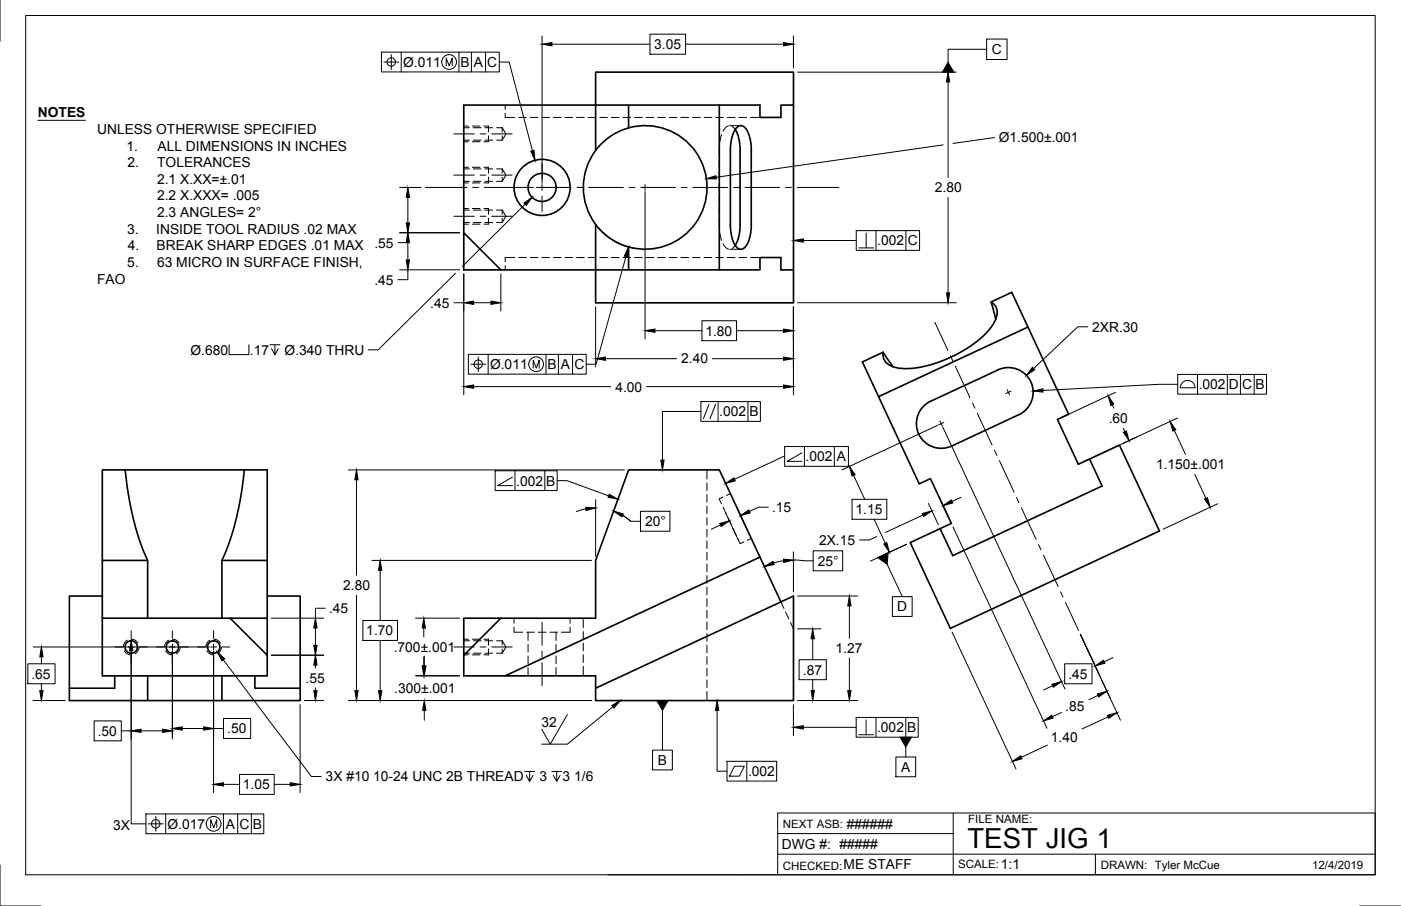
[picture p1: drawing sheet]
<svg xmlns="http://www.w3.org/2000/svg" width="432mm" height="279mm" viewBox="0 0 432 279" stroke-linecap="round" stroke-linejoin="round" font-family="sans-serif">
<!-- layer: Visible -->
<g fill="none" stroke="#000" stroke-width=".51">
<path d="M183.6 32.4h10.1v7.1a19.2 19.2 0 0 0-10.1 6.9zM183.6 32.4v-10.2h61v10.2h-3.9v3.8h-6.5v-3.8h-40.5M183.6 32.4h-40.7v39.4M193.8 39.4a19.1 19.1 0 0 1 24.1 18.4 19.1 19.1 0 0 1-24.1 18.4M221.7 32.4v50.8M226.6 39.9a12.4 12.4 0 0 1 1.5 6.5M226.9 39.6a1.86 1.86 0 0 1 1.9-.8 1.86 1.86 0 0 1 1.4 1.4l1 2.7 .3 2.2 .1 24.1a10 10 0 0 1-2.2 7.3 1.9 1.9 0 0 1-3-1.1l-.9-2.6-.4-2.3v-24.1l.4-3.5 .6-1.9zM244.6 32.4v50.8M183.6 46.4a19.1 19.1 0 0 0 0 22.8M228.1 46.4v22.9M142.9 71.8l11.5 11.4h-11.5zM183.6 69.3a19.2 19.2 0 0 0 10.1 6.9v7"/>
<path d="M183.6 69.3v24.1h61v-10.2M228.1 69.2a12.4 12.4 0 0 1-1.5 6.5M154.4 83.2h79.8v-3.8h6.5v3.8h3.9M305.5 93.1a4 4 0 0 1 1.3 5.6 26.1 26.1 0 0 1-11.6 10.4 35.2 35.2 0 0 1-17.2 4.5 6 6 0 0 1-5.7-3.2l-.1-1.8M306.9 98.4l-1.4-5.3 6.3-3 17.6 37.6-3.5 1.6 6.5 13.9 12.6-5.9 12.4 26.4-64.5 30.1-12.4-26.5 9.3-4.3 3.8 8.3 46.1-21.4-3.9-8.3M272.2 108.6l3.1 4.5M272.2 108.6l-6.4 3 17.5 37.6 3.5-1.6 6.4 13.8-3.4 1.6M307.6 114.1a7.6 7.6 0 0 1 10.1 3.7 7.6 7.6 0 0 1-3.7 10.1l-20.7 9.7a7.6 7.6 0 0 1-10.1-3.7 7.6 7.6 0 0 1 3.7-10.2l20.7-9.6M316.8 100.9l-46 21.4M38.6 144.9h36.7M75.3 144.9a87.2 87.2 0 0 1-6.9 27.9v17.8M75.3 144.9h7.1v45.7"/>
<path d="M31.5 172.8v-27.9h7.1a87.2 87.2 0 0 0 6.9 27.9M68.4 172.8h14M234.2 171.8l-12.5-26.9h-27.9l-10.2 27.9v17.8h-29.2M31.5 190.6v-17.8h14v17.8M31.5 183.8h-10.1v28.4h13.9v-3.8M31.5 190.6v17.8h50.9v-6.3M31.5 190.6h39.4M70.9 190.6h11.5v11.5zM82.4 183.8h10.1v28.4M240.7 185.6l-6.5-13.8-78.5 36.6M45.5 208.4v7.6h-24.1v-3.8M68.4 208.4v7.6h-22.9"/>
<path d="M78.5 208.4v3.8h14v3.8h-24.1M142.9 202.1l11.5-11.5h-11.5v17.8h40.7v7.6h61v-32.2l-61 28.4"/>
<circle cx="167.1" cy="57.8" r="8.6"/>
<circle cx="167.1" cy="57.8" r="4.3"/>
<circle cx="40.4" cy="199.5" r="1.92"/>
<circle cx="53.1" cy="199.5" r="1.92"/>
<circle cx="65.9" cy="199.5" r="1.92"/>
</g>
<!-- layer: Hidden -->
<g fill="none" stroke="#000" stroke-width=".31">
<path d="M142.9 39.4h1.8M145.9 39.4h2.4M149.5 39.4h2.3M150.6 38.9v1.8M153 39.4h1.8M154.8 39.4v1.3M154.8 39.4l1.1 1.9-1.1 1.9M155.7 34.9v1.3h2.9M155.7 32.4v1.3M159.9 36.2h2.3M163.4 36.2h2.4M167 36.2h2.4"/>
<path d="M170.6 36.2h2.3M174.1 36.2h2.4M177.7 36.2h2.4M181.3 36.2h2.4M184.8 36.2h2.4M188.4 36.2h2.4M192 36.2h2.4M195.6 36.2h2.4M199.1 36.2h2.4M202.7 36.2h2.4M206.3 36.2h2.4M209.8 36.2h2.4"/>
<path d="M213.4 36.2h2.4M217 36.2h2.4M220.6 36.2h2.3M224.2 36.2h2.3M224.5 38.8l-.7 .4-.9 1.2M224.9 38.8h3.4M225.7 39l.9 .9M227.7 36.2h2.4M231.3 36.2h2.9M142.9 52.1h1.8M142.9 55.9h1.8M142.9 43.2h1.8"/>
<path d="M145.9 52.1h2.4M145.9 55.9h2.4M145.9 43.2h2.4M149.5 52.1h2.3M149.5 55.9h2.3M149.5 43.2h2.3M150.6 51.6v1.8M150.6 54.6v1.8M150.6 41.9v1.8M153 52.1h1.8M153 55.9h1.8M153 43.2h1.8"/>
<path d="M154.8 52.1v1.3M154.8 54.6v1.3M154.8 41.9v1.3M154.8 52.1l1.1 1.9-1.1 1.9M221.7 49.5v2.4M221.7 53v2.4M221.7 56.6v2.4M221.7 45v3.3M222.4 41.5l-.6 2.4M142.9 64.8h1.8M142.9 68.6h1.8M145.9 64.8h2.4"/>
<path d="M145.9 68.6h2.4M149.5 64.8h2.3M149.5 68.6h2.3M150.6 64.3v1.8M150.6 67.3v1.8M153 64.8h1.8M153 68.6h1.8M154.8 64.8v1.3M154.8 67.3v1.3M154.8 64.8l1.1 1.9-1.1 1.9M158.6 79.4h-2.9v1.3M159.9 79.4h2.3"/>
<path d="M163.4 79.4h2.4M167 79.4h2.4M170.6 79.4h2.3M174.1 79.4h2.4M177.7 79.4h2.4M181.3 79.4h2.4M184.8 79.4h2.4M188.4 79.4h2.4M192 79.4h2.4M195.6 79.4h2.4M199.1 79.4h2.4M202.7 79.4h2.4"/>
<path d="M206.3 79.4h2.4M209.8 79.4h2.4M213.4 79.4h2.4M217 79.4h2.4M220.6 79.4h2.3M221.7 67.4v3.2M221.7 60.2v2.4M221.7 63.8v2.3M221.8 71.8l.6 2.3M222.9 75.2l.9 1.2 .7 .4M224.2 79.4h2.3M224.9 76.9h3.4"/>
<path d="M226.6 75.7l-.9 .9M227.7 79.4h2.4M231.3 79.4h2.9M155.7 81.9v1.3M217.9 144.9v2.8M217.9 148.9v2.4M217.9 152.5v2.4M217.9 156.1v2.4M217.9 159.6v2.4M222.8 153.3l-1.1 .5 .7 1.6M222.9 156.4l1 2.2M224.4 159.7l1 2.1"/>
<path d="M225.1 152.2l-1.2 .6M217.9 163.2v2.4M217.9 166.8v2.4M217.9 170.3v2.4M217.9 173.9v2.4M217.9 177.5v2.4M225.9 162.9l1 2.2M227.4 166.1l.7 1.6 1.2-.6M231.5 166.1l-1.1 .5M39.2 197.4l-.9 1.1-.3 1M40.4 197.1l1.3 .4 .8 .8M42.8 199.5l-.2 1.1-1 1"/>
<path d="M51.9 197.4l-.9 1.1-.3 1M53.1 197.1l1.3 .4 .8 .8M55.5 199.5l-.2 1.1-1 1M64.7 197.4l-1 1.1-.3 1M65.8 197.1l1.3 .4 .8 .8M68.2 199.5l-.2 1.1-1 1M142.9 197.6h1.8M145.9 197.6h2.4M149.5 197.6h2.3M150.6 197.1v1.8M153 197.6h1.8M154.8 197.6v1.3"/>
<path d="M154.8 197.6l1.1 1.9-1.1 1.9M158.4 193.4v1.6h2.7M158.4 190.6v1.6M162.3 195h2.4M162.8 195v2.5M162.8 198.7v2.4M165.9 195h2.4M169.5 195h2.3M171.4 195v2.5M171.4 198.7v2.4M175.7 193.4v1.6h-2.7M175.7 190.6v1.6"/>
<path d="M179.8 190.6v3M179.8 194.8v2.3M179.8 198.3v2.4M217.9 181.1v2.4M217.9 184.6v2.4M217.9 188.2v2.4M217.9 191.8v2.4M217.9 195.4v2.3M217.9 198.9v2.4M240.7 185.6l.9 2M242.1 188.7l1 2.2M243.6 191.9l1 2.1"/>
<path d="M38.4 200.7l.8 .9 1.2 .4M51.1 200.7l.8 .9 1.2 .4M63.8 200.7l.8 .9 1.2 .4M142.9 201.4h1.8M145.9 201.4h2.4M149.5 201.4h2.3M150.6 200.1v1.9M153 201.4h1.8M154.8 200.1v1.3M162.8 202.3v2.4M162.8 205.9v2.5M171.4 202.3v2.4"/>
<path d="M171.4 205.9v2.5M179.8 201.9v2.4M179.8 205.5v2.9M217.9 202.5v2.4M217.9 206.1v2.4M217.9 209.7v2.3M217.9 213.2v2.8"/>
</g>
<!-- layer: Hidden Narrow -->
<g fill="none" stroke="#000" stroke-width=".31">
<path d="M142.9 38.9h1.5M145.6 38.9h2.3M149.1 38.9h1.5M142.9 51.6h1.5M142.9 56.4h1.5M142.9 43.7h1.5M145.6 51.6h2.3M145.6 56.4h2.3M145.6 43.7h2.3M149.1 51.6h1.5M149.1 56.4h1.5M149.1 43.7h1.5"/>
<path d="M142.9 64.3h1.5M142.9 69.1h1.5M145.6 64.3h2.3M145.6 69.1h2.3M149.1 64.3h1.5M149.1 69.1h1.5M142.9 197.1h1.5M145.6 197.1h2.3M149.1 197.1h1.5M142.9 202h1.5M145.6 202h2.3M149.1 202h1.5"/>
</g>
<!-- layer: Titleblock -->
<path d="M239.7 257.1h54.1M293.8 250.7v19.1M187.3 269.8h236.5v-19.1h-184.1v19.1M239.7 263.4h184.1M337.6 263.4v6.4" fill="none" stroke="#000" stroke-width=".31"/>
<!-- layer: Border -->
<path d="M0 0v12.7M7.9 4.8h415.9v265h-415.9zM0 266.7v12.7h12.7M419.1 279.4h12.7" fill="none" stroke="#000" stroke-width=".31"/>
<!-- layer: Center Lines -->
<g fill="none" stroke="#000" stroke-width=".31">
<path d="M131.1 57.8h12.8M139.9 54h6.3M139.9 41.3h6.3M145.7 57.8h1.8M148 54h1.8M148 41.3h1.8M149.3 57.8h15.1M151.6 54h6.2M151.6 41.3h6.2M165.3 57.8h10.7M167.1 50.4v4.7M167.1 56.9v1.8"/>
<path d="M177.8 57.8h1.8M181.4 57.8h10.7M193.9 57.8h1.8M197.5 57.8h10.7M198.8 56.9v1.8M210 57.8h1.8M213.6 57.8h10.7M226.1 57.8h1.7M229.6 57.8h10.7M242.1 57.8h1.8M245.7 57.8h12.8M139.9 66.7h6.3"/>
<path d="M148 66.7h1.8M151.6 66.7h6.2M167.1 60.5v4.7M288.1 99.4l4.1 8.7M292.9 109.7l.8 1.6M294.4 112.9l4.6 9.7M289.7 129.8l.7 1.7M290.9 130.3l-1.6 .7M299.7 124.2l.8 1.7M301.2 127.5l4.6 9.7M306.5 138.8l.8 1.6M310.4 120.2l.8 1.6"/>
<path d="M311.6 120.6l-1.6 .8M308 142l4.5 9.8M313.3 153.4l.7 1.6M314.8 156.6l4.5 9.7M320.1 168l.7 1.6M321.6 171.2l4.5 9.7M35.5 199.5h2.3M39.5 199.5h1.8M40.4 194.6v2.3M40.4 198.6v1.8M43.1 199.5h2.3M48.2 199.5h2.3"/>
<path d="M52.2 199.5h1.8M53.1 194.6v2.3M53.1 198.6v1.8M55.8 199.5h2.3M60.9 199.5h2.3M64.9 199.5h1.8M65.8 194.6v2.3M65.8 198.6v1.8M68.5 199.5h2.3M139.9 199.5h6.3M148 199.5h1.8M151.6 199.5h6.2"/>
<path d="M167.1 191.9v7.1M326.9 182.5l.7 1.6M328.4 185.8l4 8.6M40.4 202.2v2.3M53.1 202.2v2.3M65.8 202.2v2.3M167.1 200.8v1.8M167.1 204.4v7.1"/>
</g>
<!-- layer: Dimensions -->
<g fill="none" stroke="#000" stroke-width=".31">
<path d="M167.1 11.1v45.4M170.1 13.6h30.2M200.3 10.5h11v6.2h-11zM211.3 13.6h30.2M244.5 11.1v9.9M245.8 22.2h48.9M292.2 25.3v29.4M123.2 57.8h6.6M198.8 59.1v45.4M290.7 44.7l-70 10M306.5 42.4l-12.8 1.8M123.2 71.8h18.5"/>
<path d="M125.7 71.8v3h-3M125.7 60.9v7.8M125.7 74.8v5.4M161.8 63l-19.3 19.1M292.2 60.9v29.4M123.2 83.2h18.5M125.7 83.2v3.1h-3M139.9 93.4h3M140.4 84.3l-23.8 23.6h-3.1M142.9 84.5v37.3M146 93.4h5.3M154.4 84.5v11.4"/>
<path d="M183.6 94.6v18.5M216.3 98.9h10.7v6.2h-10.7zM244.5 94.6v27.2M245.8 93.4h48.9M70.6 106.3v3.1h6.1v-3.1M83.2 106.3h3.1M84.7 106.3v3.1l-1-1.9M85.8 107.5l-1.1 1.9M146 119.2h42.2M186.6 110.6h22M199.3 119.2h42.2M201.9 102h14.4"/>
<path d="M219.6 110.6h21.9M227 102h14.5M335.2 100.8h-3l-13.6 12.9M288.9 131.2l-29.4 13.7M290.6 131.8l37.7 80.7M342.8 124.8l.5 1.1M343.8 121l-16.7 7.8M346.2 132.1l.5 1M350.3 134.8l-16.8 7.8M361.9 132.7l3.5 7.4M362.9 128.9l-16.7 7.8M107.3 144.9h85.2"/>
<path d="M109.9 148v29.4M180.6 156.9l-3 .9M183.6 154.1v17.5M189.1 157.6a16.2 16.2 0 0 1 5.3 3.1M191.9 158.9l2.4 1.8M197.4 157.7h9.1v6.1h-9.1zM223.7 158.3l3.8 8.2M227.2 156.7l3.8 8.2M236.8 156.4h-3l-2.8 1.3M262.6 154h10.7v6.1h-10.7zM263.1 146.6l3.4 7.4M284.5 158.8l-11.5 5.4"/>
<path d="M286.1 155.2l3.1 6.7M289.6 153.6l3.1 6.7M296.2 153.4l-2.8 1.2M368.2 146.3l3.5 7.4M375.3 155.4l-16.8 7.8M114.6 172.8h67.7M117.2 175.9v15.4M194.4 160.8h3M222 161.9l-2.7 1.3M241.5 172.9l-3.1 .7M244.5 170.2v12.3M244.5 172.7l3.1 .2"/>
<path d="M247.6 173h3M250.6 169.9h9.1v6.1h-9.1zM269.4 160.1l3.5 7.5M270.2 165.5l-2.2 1h-3.1M279.4 167.9l-7.6 3.5M293.8 162.6l28.9 62M10.2 199.5h54.4M83.6 190.6h16.2M97.2 193.7v5.3M100.3 187.6h-3.1v3M109.9 183.6v29.4M111.8 191.3h10.7v6.2h-10.7z"/>
<path d="M117.2 197.5v15.5M128.1 190.6h13.6M130.6 193.7v2.7M245.8 193.9h7.2M245.8 183.8h18.5M250.5 197v6.5M261.8 186.9v10M293.4 194.9l19.7 42.2M333 195.6l12.3 26.5M8.6 204.7h8.4v6.2h-8.4zM10.2 216h9.9M12.8 202.6v2.1"/>
<path d="M12.8 210.9v2.1M40.4 200.8v27.1M53.1 200.8v27.1M65.8 200.8v43.6M68.8 203.5l27.2 36h3M83.6 202.1h16.2M92.5 217.3v27.1M93.8 216h6M97.2 205.1v.9M97.2 212.1v.9M107.3 216h75M128.1 208.4h13.6"/>
<path d="M130.6 202.6v2.8M130.8 202.3v3.1M130.8 219.1v3M245.8 216h18.5M246.3 203.5h8.4v6.1h-8.4zM250.5 209.6v3.4M261.8 203v10M324.4 211.5l-2.8 1.3M327.2 219.7l-2.8 1.3M328.1 204.7h8.5v6.2h-8.5zM338.4 214.5l-2.8 1.3M343.1 202.8l-2.8 1.3"/>
<path d="M29 222.3h8.4v6.2h-8.4zM37.4 225.4h3M43.5 225.4h6.6M56.2 224.7h6.6M65.8 224.7h3.1M68.9 221.6h8.4v6.1h-8.4zM73.8 238.8h10.7v6.2h-10.7zM161.7 237.9h3.1M163.2 237.9v3.1l-1-1.9M164.3 239.1l-1.1 1.9M170.1 237.9h3M171.6 237.9v3.1l-1-1.9"/>
<path d="M172.6 239.1l-1 1.9M322.8 229.8l-8 3.7M341.5 221.1l-8 3.7M68.9 241.9h4.9M84.5 241.9h5"/>
</g>
<g fill="#000" stroke="#000" stroke-width=".31">
<path d="M167.1 13.6l3-.5v1zM241.5 13.1l3 .5-3 .5zM292.2 22.2l.5 3.1h-1zM217.7 55.1l2.9-.9 .2 1zM125.7 57.8l.5 3.1h-1zM125.2 68.7h1l-.5 3.1zM125.7 71.8l.5 3h-1zM161.5 62.6l2.5-1.7-1.8 2.5zM125.2 80.2h1l-.5 3zM142.9 93.4l3.1-.5v1zM151.3 92.9l3.1 .5-3.1 .5zM291.7 90.3h1l-.5 3.1z"/>
<path d="M142.9 119.2l3.1-.5v1zM183.6 110.6l3-.5v1zM198.8 102l3.1-.5v1zM241.5 110.1l3 .5-3 .5zM241.5 118.7l3 .5-3 .5zM241.5 101.5l3 .5-3 .5zM318.2 113.3l.7 .7-2.6 1.8zM341.5 122.1l1.8 2.5-.9 .5zM346.2 133.3l1-.4 .8 3zM360.6 130l1.8 2.5-.9 .4zM109.9 144.9l.5 3.1h-1zM180.5 156.4l3.1 .3-3 .7z"/>
<path d="M189.1 157.6l3 .9-.5 .9zM228.2 159l2.6-1.8 .4 1zM261.8 143.8l1.7 2.6-.9 .4zM284.2 158.4l3-.9-2.5 1.8zM290.7 155.9l2.5-1.7 .4 .9zM371.2 153.9l1-.4 .8 2.9zM117.2 172.8l.5 3.1h-1zM221.8 161.4l3-.8-2.6 1.8zM235.6 174.7l2.7-1.6 .3 1zM241.5 172.4l3 .3-3 .8zM272.4 167.8l.9-.5 .8 3zM96.7 199h1l-.5 3.1z"/>
<path d="M97.2 190.6l.5 3.1h-1zM130.6 190.6l.5 3.1h-1zM250.5 193.9l.5 3.1h-1zM261.8 183.8l.5 3.1h-1zM12.3 213h1l-.5 3zM12.8 199.5l.5 3.1h-1zM67 201l2.2 2.2-.8 .6zM96.7 213h1l-.5 3zM97.2 202.1l.5 3h-1zM109.4 213h1l-.5 3zM116.7 213h1l-.5 3zM130.1 205.4h1l-.5 3z"/>
<path d="M130.8 216l.5 3.1h-1zM130.3 205.4h1l-.5 3zM250 213h1l-.5 3zM261.3 213h1l-.5 3zM324.2 211l3-.8-2.6 1.7zM338.2 214l3-.8-2.6 1.7zM337.5 205.4l2.6-1.8 .4 .9zM40.4 225.4l3.1-.5v1zM50.1 224.9l3 .5-3 .5zM53.1 224.7l3.1-.5v1zM62.8 224.2l3 .5-3 .5zM312 234.8l2.6-1.7 .4 .9z"/>
<path d="M321.6 222.3l2.6-1.7 .4 .9zM341.3 220.6l3-.8-2.6 1.7zM65.8 241.9l3.1-.5v1zM89.5 241.4l3 .5-3 .5z"/>
</g>
<!-- layer: Annotations -->
<g fill="none" stroke="#000" stroke-width=".31">
<path d="M117.6 16.1h36.3v6.1h-36.3zM118.3 19.1h4.6M120.6 16.8v4.6M123.7 16.1v6.1M141.5 16.1v6.1M145.3 16.1v6.1M149.6 16.1v6.1M153.9 19.1h3l7.2 27.4M304.1 15.2h-11.9v4M304.1 12h6.3v6.4h-6.3zM11.7 37.1h14.6M137.5 20.3v-2.4l1 2.4 .9-2.4v2.4"/>
<path d="M184.4 70.2a19 19 0 0 0 11.8 6.5M192.9 79.1l-9.2 33.2h-3M247.6 74.2h16.3M263.9 71.1h19.5v6.1h-19.5zM264.7 76.5h4.5M267 71.9v4.6M270 71.1v6.1M279.2 71.1v6.1M144.4 109.3h36.3v6.1h-36.3zM145.1 112.3h4.6M147.4 110v4.6M150.5 109.3v6.1"/>
<path d="M164.3 113.5v-2.4l1 2.4 .9-2.4v2.4M168.3 109.3v6.1M172.1 109.3v6.1M176.5 109.3v6.1M363 118.5h-5.6l-35.9 1.9M363 115.5h27.4v6.1h-27.4zM364.4 118a2.28 2.28 0 0 1 2.5-.5 2.28 2.28 0 0 1 1.4 2.1h-4.5l.1-.6zM369.1 115.5v6.1M378.3 115.5v6.1M382.3 115.5v6.1M386.5 115.5v6.1M216 126.9h-11.8v15"/>
<path d="M216 123.8h18.4v6.1h-18.4zM218.5 124.7l-1.7 4.4M220.6 124.7l-1.8 4.4M221.3 123.8v6.1M230.5 123.8v6.1M241.8 137.7h19.7v6.1h-19.7zM247.2 139.7l-4.6 2.6h4.6M247.9 137.7v6.1M257.1 137.7v6.1M152.6 145.2h19.1v6.1h-19.1zM157.9 147.2l-4.5 2.6h4.5M158.7 145.2v6.1"/>
<path d="M167.9 145.2v6.1M171.7 148.2h3.1l12.8 4.7M241.8 140.8l-15.4 7M273.4 174l4.7 10M279.4 167.9l-11.2 5.2M275 184h6.1v6.1h-6.1zM40.4 200.7v53.4h4.6M188.9 218l-14 11.5h-7.9M204.2 219.1v12.2M221 219.1v18.7h3.1M244.5 217.3v9.5M174.9 220.3l-5.3 9.2-2.6-4.6"/>
<path d="M201.1 231.3h6.1v6.1h-6.1zM224.1 234.8h15.3v6.1h-15.3zM226.4 236.3h3l-1.5 3.1h-3.1zM230.2 234.8v6.1M247.6 224.3h16.3M263.9 221.3h19.1v6.1h-19.1zM264.6 226.6h4.6M266.9 222v4.6M270 221.3v6.1M276.1 233.4h6.1v6.1h-6.1zM279.2 221.3v6.1M279.2 230.4v3"/>
<path d="M45 251h36.3v6.1h-36.3zM45.7 254.1h4.6M48 251.8v4.5M51.1 251v6.1M64.9 255.2v-2.4l1 2.4 .9-2.4v2.4M68.9 251v6.1M73.3 251v6.1M77.5 251v6.1"/>
<circle cx="120.6" cy="19.1" r="1.3"/>
<circle cx="138.4" cy="19.1" r="2.28"/>
<circle cx="147.4" cy="112.3" r="1.3"/>
<circle cx="165.2" cy="112.3" r="2.28"/>
<circle cx="48" cy="254.1" r="1.3"/>
<circle cx="65.8" cy="254.1" r="2.28"/>
</g>
<g fill="#000" stroke="#000" stroke-width=".31">
<path d="M292.2 19.2l1.8 3h-3.6zM163.6 46.6l1-.2 .3 3.1zM193.7 76.2l-.3 3-1-.2zM244.5 74.2l3.1-.5v1zM318.4 120.6l3-.7 .1 1zM187.8 152.4l2.7 1.5-3.1-.5zM203.7 141.9h1l-.5 3zM223.6 149.1l2.6-1.7 .4 .9zM270.5 172l3.2-1.5-.3 3.5zM40.4 197.6l.5 3.1h-1zM188.6 217.6l2.6-1.6-2 2.4zM202.4 216h3.5l-1.7 3.1z"/>
<path d="M221 216l.5 3.1h-1zM244.5 224.3l3.1-.5v1zM277.4 227.4h3.5l-1.7 3z"/>
</g>
<text font-size="8.5" x="298.2" y="261.5">TEST JIG 1</text>
<g font-size="4.3">
<text x="201.7" y="15.1">3.05</text>
<text x="305.7" y="16.7">C</text>
<text x="124.2" y="20.7">Ø.011</text>
<text x="141.9" y="20.7">B</text>
<text x="146" y="20.7">A</text>
<text x="150.2" y="20.7">C</text>
<text x="11.7" y="36.2">NOTES</text>
<text x="29.9" y="41.3">UNLESS OTHERWISE SPECIFIED</text>
<text x="38.9" y="46.5">1.</text>
<text x="48.6" y="46.5">ALL DIMENSIONS IN INCHES</text>
<text x="307.9" y="43.9">Ø1.500±.001</text>
<text x="39.3" y="51.6">2.</text>
<text x="48.5" y="51.6">TOLERANCES</text>
<text x="48.4" y="56.7">2.1 X.XX=±.01</text>
<text x="288.1" y="59.3">2.80</text>
<text x="48.4" y="61.8">2.2 X.XXX= .005</text>
<text x="48.4" y="66.9">2.3 ANGLES= 2°</text>
<text x="39.2" y="72.1">3.</text>
<text x="39.4" y="77.2">4.</text>
<text x="48.2" y="72.1">INSIDE TOOL RADIUS .02 MAX</text>
<text x="48.2" y="77.2">BREAK SHARP EDGES .01 MAX</text>
<text x="115.4" y="76.3">.55</text>
<text x="270.4" y="75.7">.002</text>
<text x="279.8" y="75.7">C</text>
<text x="39.2" y="82.3">5.</text>
<text x="48.4" y="82.3">63 MICRO IN SURFACE FINISH,</text>
<text x="29.9" y="87.5">FAO</text>
<text x="115.4" y="87.8">.45</text>
<text x="132.6" y="94.9">.45</text>
<text x="217.4" y="103.5">1.80</text>
<text x="336.6" y="102.3">2XR.30</text>
<text x="58.7" y="109.4">Ø.680</text>
<text x="77" y="109.4">.17</text>
<text x="87.7" y="109.4">Ø.340 THRU</text>
<text x="151" y="113.9">Ø.011</text>
<text x="168.7" y="113.9">B</text>
<text x="172.9" y="113.9">A</text>
<text x="177" y="113.9">C</text>
<text x="210" y="112.1">2.40</text>
<text x="189.7" y="120.7">4.00</text>
<text x="369.4" y="120">.002</text>
<text x="378.7" y="120">D</text>
<text x="382.9" y="120">C</text>
<text x="387" y="120">B</text>
<text x="221.7" y="128.4">.002</text>
<text x="231" y="128.4">B</text>
<text x="341.7" y="130.5">.60</text>
<text x="248.3" y="142.3">.002</text>
<text x="257.9" y="142.3">A</text>
<text x="159.1" y="149.8">.002</text>
<text x="168.4" y="149.8">B</text>
<text x="356.3" y="144.7">1.150±.001</text>
<text x="238" y="157.9">.15</text>
<text x="263.7" y="158.6">1.15</text>
<text x="198.8" y="162.2">20°</text>
<text x="252.5" y="168">2X.15</text>
<text x="252" y="174.4">25°</text>
<text x="105.8" y="182">2.80</text>
<text x="101.4" y="189.1">.45</text>
<text x="276.5" y="188.6">D</text>
<text x="112.9" y="195.9">1.70</text>
<text x="121.4" y="201">.700±.001</text>
<text x="257.5" y="201.4">1.27</text>
<text x="9.7" y="209.3">.65</text>
<text x="247.4" y="208">.87</text>
<text x="329.3" y="209.3">.45</text>
<text x="94.2" y="210.5">.55</text>
<text x="121.5" y="213.7">.300±.001</text>
<text x="328.3" y="219.2">.85</text>
<text x="30.1" y="226.9">.50</text>
<text x="70" y="226.1">.50</text>
<text x="166.9" y="224.3">32</text>
<text x="270.3" y="225.8">.002</text>
<text x="279.6" y="225.8">B</text>
<text x="323.9" y="228.8">1.40</text>
<text x="202.7" y="235.9">B</text>
<text x="230.5" y="239.3">.002</text>
<text x="277.7" y="238">A</text>
<text x="74.9" y="243.4">1.05</text>
<text x="100.4" y="241">3X #10 10-24 UNC 2B THREAD</text>
<text x="166.2" y="241">3</text>
<text x="173.4" y="241">3 1/6</text>
<text x="34.9" y="256">3X</text>
<text x="51.6" y="255.6">Ø.017</text>
<text x="69.6" y="255.6">A</text>
<text x="73.8" y="255.6">C</text>
<text x="77.9" y="255.6">B</text>
<text x="261" y="255.8">######</text>
<text x="240.9" y="261.7">DWG #: #####</text>
<text x="260" y="268.1">ME STAFF</text>
<text x="308.5" y="267.9">1:1</text>
</g>
<g font-size="3.5">
<text x="241.3" y="255.5">NEXT ASB:</text>
<text x="298.4" y="253.9">FILE NAME:</text>
<text x="241.3" y="268.2">CHECKED:</text>
<text x="295.3" y="267.8">SCALE:</text>
<text x="339.3" y="267.9">DRAWN: Tyler McCue</text>
<text x="404.4" y="267.9">12/4/2019</text>
</g>
</svg>
